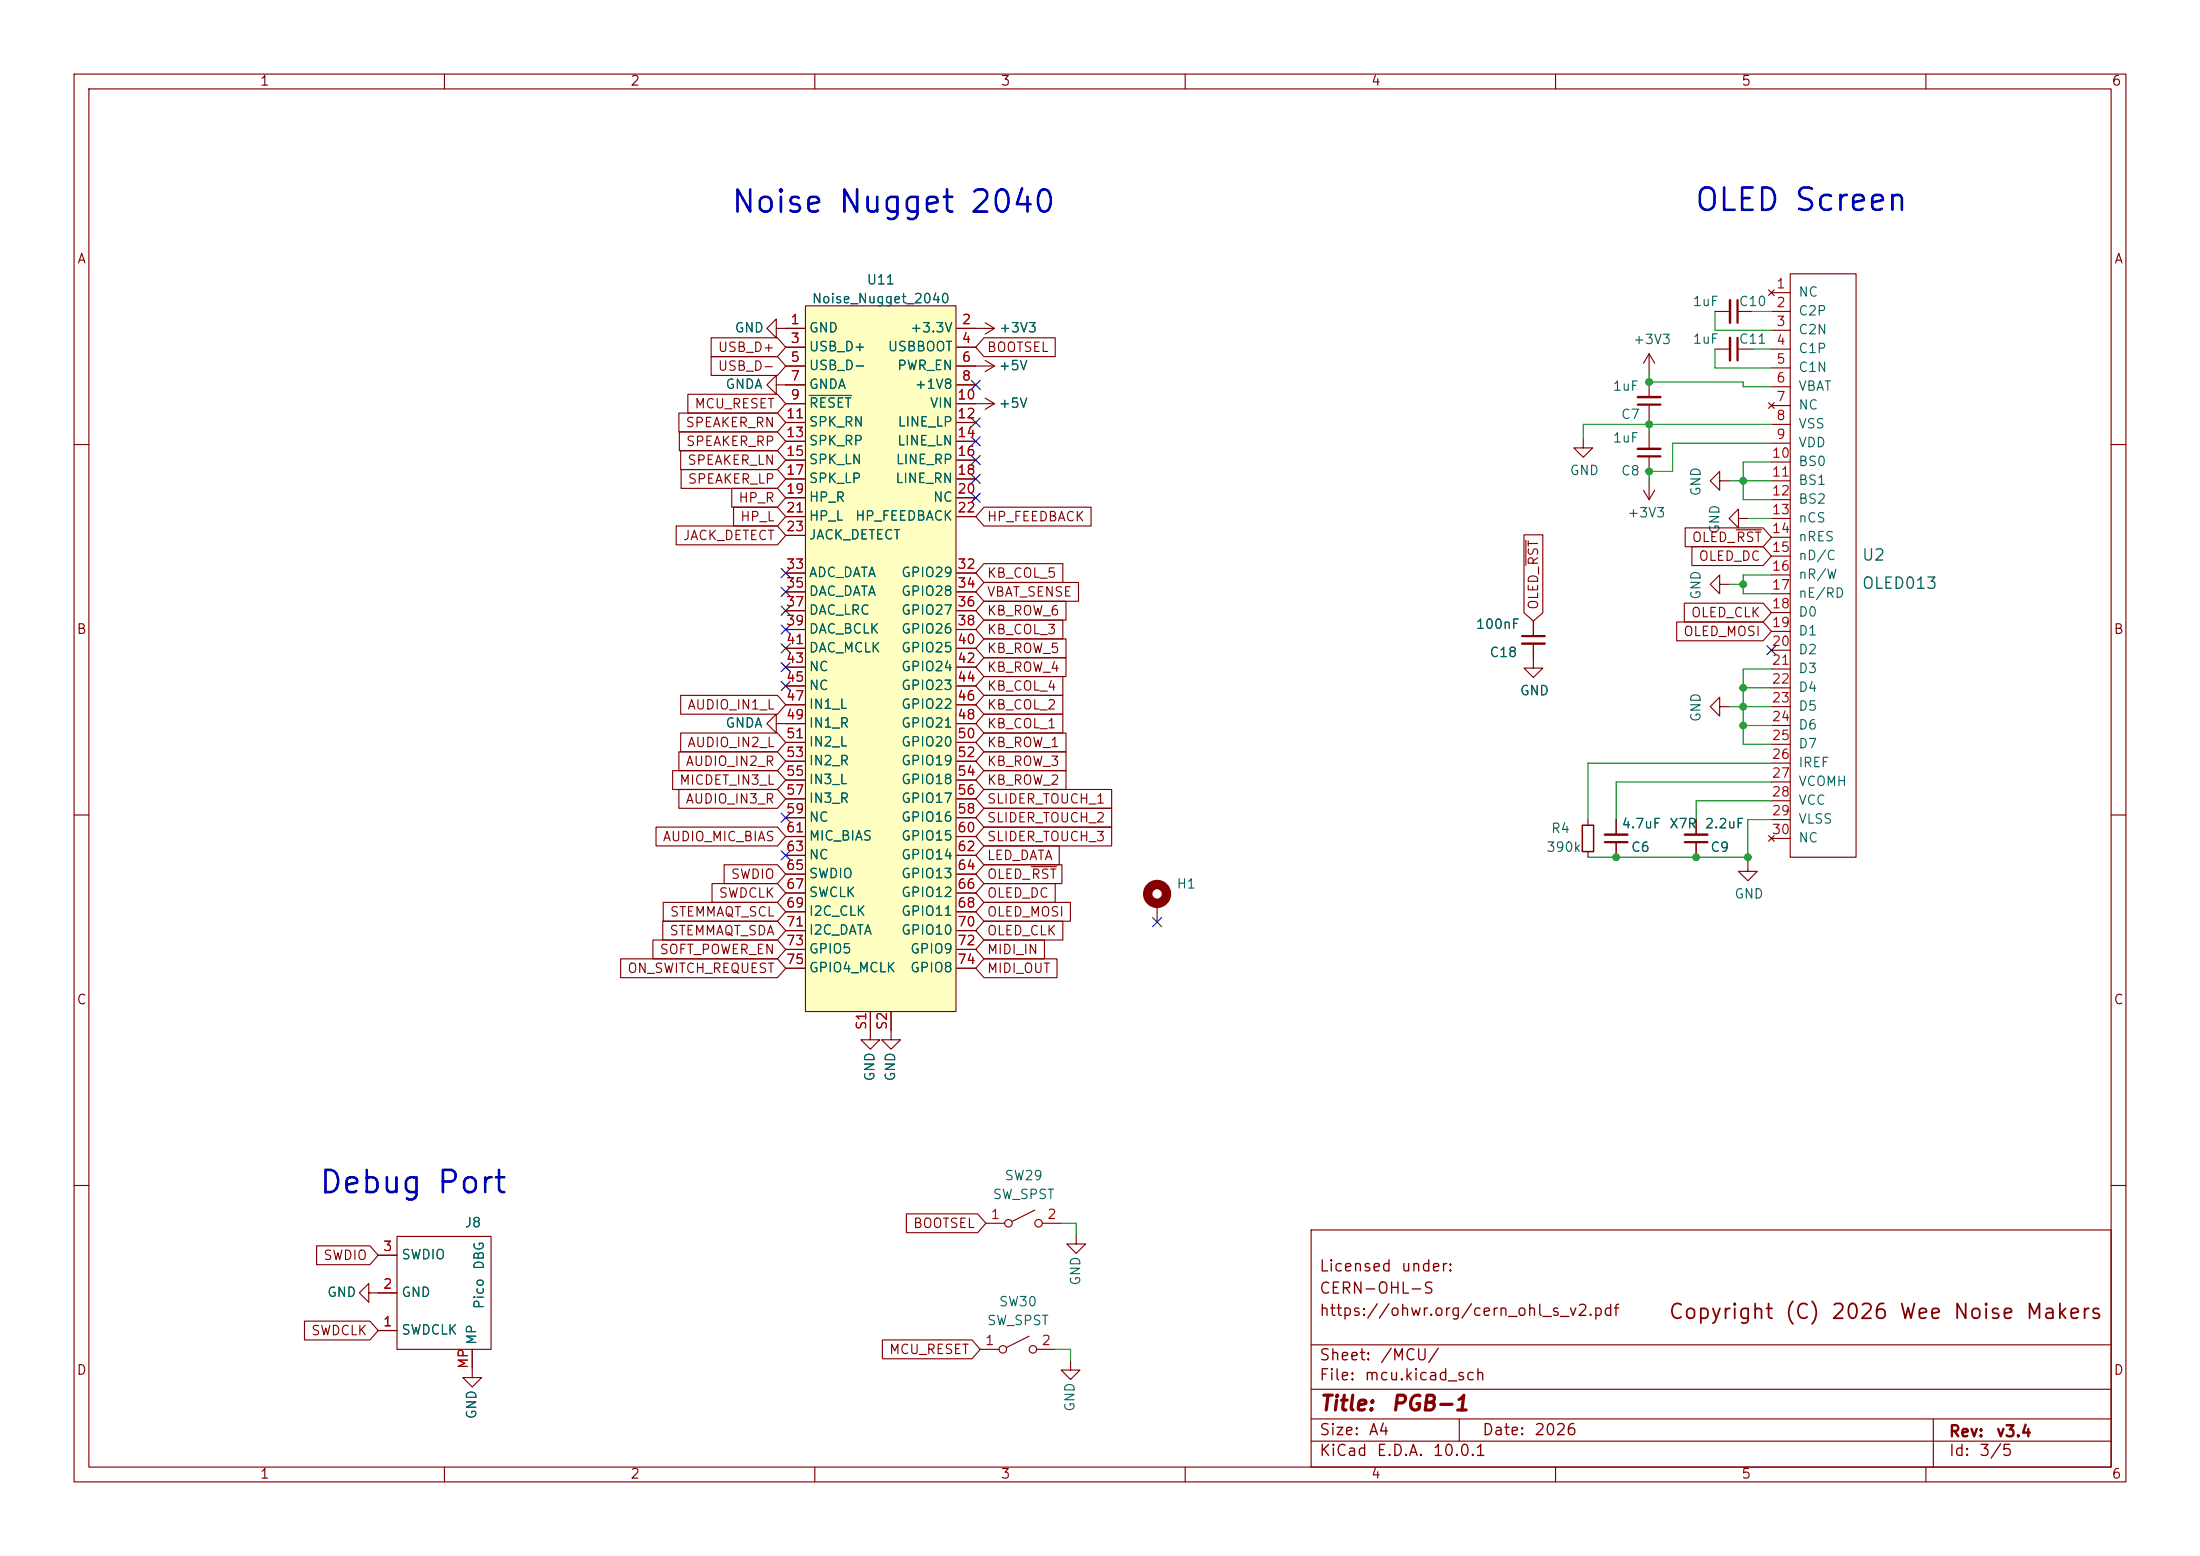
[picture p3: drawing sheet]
<svg xmlns="http://www.w3.org/2000/svg" width="297mm" height="210mm" viewBox="0 0 297 210" stroke-linecap="round" stroke-linejoin="round" font-family="sans-serif">
<g fill="none" stroke="#840000" stroke-width=".15">
<path d="M10 10h277v190h-277zM12 12h273v186h-273zM60 10v2M110 10v2M160 10v2M210 10v2M260 10v2M238.8 39.1l.7 .8M239.1 39.5h2.6M239.5 39.1l-.7 .8M241.7 37h8.9v78.7h-8.9zM213.7 59.2v1.3h1.3l-1.3 1.2-1.2-1.2h1.2"/>
<path d="M222.6 47.8l-.7 1.2M222.6 47.8l.8 1.2M222.6 47.8v2.5M222.6 51.6v2M222.6 54.6v2M222.6 58.5v2.1M231.5 47.1h2.1M231.5 42h2.1M234.6 47.1h2M234.6 42h2M238.8 54.4l.7 .7M239.1 47.1h2.6"/>
<path d="M239.1 42h2.6M239.1 44.6h2.6M239.1 49.7h2.6M239.1 52.2h2.6M239.1 54.7h2.6M239.1 57.3h2.6M239.1 59.8h2.6M239.5 54.4l-.7 .7M10 60h2M221.9 66.2l.7 1.2M222.6 61.6v2M222.6 64.9v2.5"/>
<path d="M223.4 66.2l-.8 1.2M232.2 64.9v-1.3l-1.3 1.3 1.3 1.3v-1.3h1.2M232.2 78.9v-1.3l-1.3 1.3 1.3 1.2v-1.2h1.2M234.7 70v-1.3l-1.3 1.3 1.3 1.2v-1.2h1.3M239.1 62.4h2.6M239.1 64.9h2.6M239.1 67.4h2.6M239.1 70h2.6M239.1 72.5h2.6M239.1 75.1h2.6M239.1 77.6h2.6M285 60h2"/>
<path d="M104.8 97.7v1.2l-1.3-1.2 1.3-1.3v1.3h1.3M207 86.9v3.3h1.3l-1.3 1.2-1.3-1.2h1.3M207 83.8v2.1M232.2 95.4v-1.3l-1.3 1.3 1.3 1.2v-1.2h1.2M239.1 80.1h2.6M239.1 82.7h2.6M239.1 85.2h2.6M239.1 87.8h2.6M239.1 90.3h2.6M239.1 92.8h2.6M239.1 95.4h2.6M239.1 97.9h2.6"/>
<path d="M10 110h2M214.4 110.6v.8M214.4 114.9v.8M218.2 110.6v2M218.2 113.7v2M229 110.6v2M229 113.7v2M236 116.3v1.3h1.2l-1.2 1.3-1.3-1.3h1.3M238.8 112.8l.7 .7M239.1 100.5h2.6M239.1 103h2.6M239.1 105.5h2.6"/>
<path d="M239.1 108.1h2.6M239.1 110.6h2.6M239.1 113.2h2.6M239.5 112.8l-.7 .7M285 110h2M117.5 139.1v1.2h1.3l-1.3 1.3-1.3-1.3h1.3M120.3 139.1v1.2h1.3l-1.3 1.3-1.3-1.3h1.3M156.2 121.9v2.6M10 160h2M49.8 174.5v-1.3l-1.3 1.3 1.3 1.3v-1.3h3.8M51.1 179.6h2.5M51.1 169.4h2.5"/>
<path d="M53.6 166.9h12.7v15.2h-12.7zM133.1 165.1h2.5M139.7 163.3l-3 1.5M140.7 165.1h2.6M145.3 166.6v1.3h1.3l-1.3 1.3-1.3-1.3h1.3M177 166h108v32h-108zM285 160h2M60 198v2M63.8 182.1v3.8h1.2l-1.2 1.3-1.3-1.3h1.3M110 198v2M132.3 182.1h2.6M138.9 180.3l-3 1.6"/>
<path d="M140 182.1h2.5M144.5 183.6v1.3h1.3l-1.3 1.3-1.2-1.3h1.2M160 198v2M177 194.5h108M177 191.5h108M177 187.5h108M177 181.5h108M197 191.5v3M210 198v2M260 198v2M261 191.5v6.5"/>
<circle cx="136.1" cy="165.1" r=".51"/>
<circle cx="140.2" cy="165.1" r=".51"/>
<circle cx="135.4" cy="182.1" r=".51"/>
<circle cx="139.4" cy="182.1" r=".51"/>
</g>
<path d="M221.1 54.6h3.1M234.6 40.5v3.1M234.6 45.6v3M221.1 61.6h3.1M205.5 85.9h3M216.7 113.7h3M227.5 113.7h3" fill="none" stroke="#840000" stroke-width=".3"/>
<path d="M221.1 53.6h3.1M233.6 40.5v3.1M233.6 45.6v3M221.1 60.6h3.1M205.5 86.9h3M216.7 112.6h3M227.5 112.6h3" fill="none" stroke="#840000" stroke-width=".33"/>
<path d="M213.6 111.4h1.5v3.5h-1.5z" fill="none" stroke="#840000" stroke-width=".2"/>
<circle cx="156.2" cy="120.6" r="1.27" fill="none" stroke="#840000" stroke-width="1.3"/>
<path d="M108.7 41.3h20.4v95.2h-20.4z" fill="#ffffc2"/>
<g fill="none" stroke="#840000" stroke-width=".15">
<path d="M91.7 55.8h13.3l1.1 1.2-1.1 1.3h-13.3zM91.7 58.3h13.3l1.1 1.3-1.1 1.2h-13.3zM92.9 53.2h12.1l1.1 1.3-1.1 1.3h-12.1zM96 48.1h9l1.1 1.3-1.1 1.3h-9zM96 45.6h9l1.1 1.3-1.1 1.2h-9zM104.8 44.3v-1.2l-1.3 1.2 1.3 1.3v-1.3h3.8M104.8 51.9v-1.2l-1.3 1.2 1.3 1.3v-1.3h3.8M106.1 46.9h2.5M106.1 49.4h2.5M106.1 54.5h2.5M106.1 57h2.5M106.1 59.6h2.5"/>
<path d="M108.7 41.3h20.4v95.2h-20.4zM129.2 44.3h5.1M129.2 46.9h2.5M129.2 49.4h5.1M129.2 51.9h2.5M129.2 54.5h5.1M129.2 57h2.5M129.2 59.6h2.5M132.8 45.6h9.7v2.5h-9.7l-1.1-1.2zM133 53.7l1.3 .8M133 48.6l1.3 .8M133 43.6l1.3 .7"/>
<path d="M134.3 54.5l-1.3 .7M134.3 49.4l-1.3 .8M134.3 44.3l-1.3 .8M91.3 71h13.7l1.1 1.3-1.1 1.2h-13.7zM91.9 60.8h13.1l1.1 1.3-1.1 1.3h-13.1zM92 63.4h13l1.1 1.2-1.1 1.3h-13zM98.8 65.9h6.2l1.1 1.3-1.1 1.3h-6.2zM99 68.5h6l1.1 1.2-1.1 1.3h-6zM106.1 62.1h2.5M106.1 64.6h2.5M106.1 67.2h2.5M106.1 69.7h2.5"/>
<path d="M106.1 72.3h2.5M106.1 77.3h2.5M106.1 79.9h2.5M129.2 62.1h2.5M129.2 64.6h2.5M129.2 67.2h2.5M129.2 69.7h2.5M129.2 77.3h2.5M129.2 79.9h2.5M132.8 78.6h12.8v2.6h-12.8l-1.1-1.3zM132.8 76.1h10.7v2.5h-10.7l-1.1-1.3zM132.8 68.5h14.5v2.5h-14.5l-1.1-1.3z"/>
<path d="M205.7 72.2h2.6v10.5l-1.3 1.1-1.3-1.1zM206 72.9v3.4M227.5 71.2h10.5l1.1 1.3-1.1 1.3h-10.5zM228.4 73.8h9.6l1.1 1.3-1.1 1.2h-9.6zM234.4 71.5h3.4M91.9 98.9h13.1l1.1 1.3-1.1 1.3h-13.1zM91.9 93.9h13.1l1.1 1.2-1.1 1.3h-13.1zM106.1 82.4h2.5M106.1 85h2.5M106.1 87.5h2.5M106.1 90h2.5M106.1 92.6h2.5"/>
<path d="M106.1 95.1h2.5M106.1 97.7h2.5M129.2 82.4h2.5M129.2 85h2.5M129.2 87.5h2.5M129.2 90h2.5M129.2 92.6h2.5M129.2 95.1h2.5M129.2 97.7h2.5M132.8 93.9h10.7v2.5h-10.7l-1.1-1.3zM132.8 81.2h11.1v2.5h-11.1l-1.1-1.3zM132.8 91.3h10.7v2.6h-10.7l-1.1-1.3z"/>
<path d="M132.8 83.7h10.7v2.5h-10.7l-1.1-1.2zM132.8 88.8h11.1v2.5h-11.1l-1.1-1.3zM132.8 98.9h11.1v2.6h-11.1l-1.1-1.3zM132.8 86.2h11.1v2.6h-11.1l-1.1-1.3zM132.8 96.4h10.7v2.5h-10.7l-1.1-1.2zM207 83.8v2.1M207 86.9v2M226.4 83.9h11.6l1.1 1.3-1.1 1.3h-11.6zM227.4 81.4h10.6l1.1 1.3-1.1 1.2h-10.6zM88.6 111.6h16.4l1.1 1.3-1.1 1.3h-16.4zM90.8 104h14.2l1.1 1.3-1.1 1.3h-14.2zM91.7 101.5h13.3l1.1 1.2-1.1 1.3h-13.3z"/>
<path d="M91.7 106.6h13.3l1.1 1.2-1.1 1.3h-13.3zM96.1 119.3h8.9l1.1 1.2-1.1 1.3h-8.9zM97.8 116.7h7.2l1.1 1.3-1.1 1.3h-7.2zM106.1 100.2h2.5M106.1 102.7h2.5M106.1 105.3h2.5M106.1 107.8h2.5M106.1 110.4h2.5M106.1 112.9h2.5M106.1 115.4h2.5M106.1 118h2.5M129.2 100.2h2.5"/>
<path d="M129.2 102.7h2.5M129.2 105.3h2.5M129.2 107.8h2.5M129.2 110.4h2.5M129.2 112.9h2.5M129.2 115.4h2.5M129.2 118h2.5M132.8 106.6h17.3v2.5h-17.3l-1.1-1.3zM132.8 111.6h17.3v2.6h-17.3l-1.1-1.3zM132.8 104h11.1v2.6h-11.1l-1.1-1.3zM132.8 114.2h10.2v2.5h-10.2l-1.1-1.3zM132.8 109.1h17.3v2.5h-17.3l-1.1-1.2z"/>
<path d="M132.8 116.7h10.6v2.6h-10.6l-1.1-1.3zM132.8 101.5h11.1v2.5h-11.1l-1.1-1.3zM132.8 119.3h9.7v2.5h-9.7l-1.1-1.3zM139.2 117h3.4M218.2 110.6v2M218.2 113.7v2M229 110.6v2M229 113.7v2M83.8 129.4h21.2l1.1 1.3-1.1 1.3h-21.2zM88.1 126.9h16.9l1.1 1.2-1.1 1.3h-16.9zM89.5 124.3h15.5l1.1 1.3-1.1 1.3h-15.5zM89.5 121.8h15.5l1.1 1.3-1.1 1.2h-15.5z"/>
<path d="M106.1 120.5h2.5M106.1 123.1h2.5M106.1 125.6h2.5M106.1 128.1h2.5M106.1 130.7h2.5M117.5 136.5v2.6M120.3 136.5v2.6M129.2 120.5h2.5M129.2 123.1h2.5M129.2 125.6h2.5M129.2 128.1h2.5M129.2 130.7h2.5"/>
<path d="M132.8 124.3h10.7v2.6h-10.7l-1.1-1.3zM132.8 121.8h11.7v2.5h-11.7l-1.1-1.2zM132.8 129.4h9.9v2.6h-9.9l-1.1-1.3zM132.8 126.9h8.2v2.5h-8.2l-1.1-1.3zM41.1 178.3h8.8l1.2 1.3-1.2 1.2h-8.8zM42.7 168.1h7.2l1.2 1.3-1.2 1.3h-7.2zM51.1 179.6h2.5M51.1 174.5h2.5M51.1 169.4h2.5M122.4 163.8h9.6l1.1 1.3-1.1 1.3h-9.6zM63.8 182.1v2.6M119.1 180.8h12.1l1.1 1.3-1.1 1.3h-12.1z"/>
</g>
<path d="M109.2 53.4h5.7" fill="none" stroke="#006464" stroke-width=".15"/>
<g fill="none" stroke="#009600" stroke-width=".15">
<path d="M222.6 50.3v1.3h12.7v.6h3.8M222.6 56.6v1.9M231.5 47.1v2.6h7.6M231.5 42v2.6h7.6M236.6 47.1h2.5M236.6 42h2.5M239.1 59.8h-13.3v3.8h-3.2v1.3M239.1 57.3h-25.4v1.9M233.4 64.9h5.7M233.4 78.9h1.9M236 70h3.1M239.1 62.4h-3.8v5h3.8"/>
<path d="M239.1 77.6h-3.8v2.5h3.8M233.4 95.4h5.7M235.3 97.9h3.8M235.3 92.8h3.8M239.1 90.3h-3.8v10.2h3.8M214.4 115.7h21.6M239.1 108.1h-10.1v2.5M239.1 105.5h-20.9v5.1M239.1 103h-24.7v7.6M239.1 110.6h-3.1v5.7M143.3 165.1h2v1.5M142.5 182.1h2v1.5"/>
</g>
<g fill="none" stroke="#000084" stroke-width=".15">
<path d="M131.1 51.3l1.2 1.3M131.1 59l1.2 1.2M131.1 56.4l1.2 1.2M132.3 51.3l-1.2 1.3M132.3 59l-1.2 1.2M132.3 56.4l-1.2 1.2M105.5 79.3l1.2 1.2M105.5 76.7l1.2 1.3M106.7 79.3l-1.2 1.2M106.7 76.7l-1.2 1.3M131.1 66.6l1.2 1.2M131.1 61.5l1.2 1.2"/>
<path d="M131.1 64l1.2 1.3M132.3 66.6l-1.2 1.2M132.3 61.5l-1.2 1.2M132.3 64l-1.2 1.3M105.5 81.8l1.2 1.2M105.5 84.4l1.2 1.2M105.5 86.9l1.2 1.2M105.5 89.4l1.2 1.3M105.5 92l1.2 1.2M106.7 81.8l-1.2 1.2M106.7 84.4l-1.2 1.2M106.7 86.9l-1.2 1.2"/>
<path d="M106.7 89.4l-1.2 1.3M106.7 92l-1.2 1.2M238.5 87.1l1.3 1.3M239.8 87.1l-1.3 1.3M105.5 114.8l1.2 1.3M105.5 109.8l1.2 1.2M106.7 114.8l-1.2 1.3M106.7 109.8l-1.2 1.2M155.6 123.9l1.2 1.2M156.8 123.9l-1.2 1.2"/>
</g>
<g fill="#009600" stroke="#009600" stroke-width=".14">
<circle cx="236" cy="115.7" r=".46"/>
<circle cx="222.6" cy="63.6" r=".46"/>
<circle cx="218.2" cy="115.7" r=".46"/>
<circle cx="235.3" cy="78.9" r=".46"/>
<circle cx="235.3" cy="95.4" r=".46"/>
<circle cx="235.3" cy="97.9" r=".46"/>
<circle cx="235.3" cy="92.8" r=".46"/>
<circle cx="229" cy="115.7" r=".46"/>
<circle cx="222.6" cy="51.6" r=".46"/>
<circle cx="235.3" cy="64.9" r=".46"/>
<circle cx="222.6" cy="57.3" r=".46"/>
</g>
<g font-size="3" fill="#0000c2">
<text x="98.6" y="29.5">Noise Nugget 2040</text>
<text x="228.6" y="29.2">OLED Screen</text>
<text x="42.9" y="161.8">Debug Port</text>
</g>
<g font-size="2" fill="#840000">
<text x="225.1" y="178.5">Copyright (C) 2026 Wee Noise Makers</text>
<text x="178" y="190.9">Title:</text>
<text x="187.7" y="190.9">PGB-1</text>
</g>
<g font-size="1.5" fill="#006464">
<text x="251.3" y="76">U2</text>
<text x="251.3" y="79.9">OLED013</text>
</g>
<g font-size="1.5" fill="#840000">
<text x="178" y="172">Licensed</text>
<text x="189" y="172">under:</text>
<text x="178" y="178">https://ohwr.org/cern_ohl_s_v2.pdf</text>
<text x="178" y="175">CERN-OHL-S</text>
<text x="178" y="184">Sheet:</text>
<text x="186.2" y="184">/MCU/</text>
<text x="178" y="186.7">File:</text>
<text x="184.1" y="186.7">mcu.kicad_sch</text>
<text x="178" y="196.9">KiCad</text>
<text x="178" y="194.1">Size:</text>
<text x="184.7" y="194.1">A4</text>
<text x="185.7" y="196.9">E.D.A.</text>
<text x="193.3" y="196.9">10.0.1</text>
<text x="200" y="194.1">Date:</text>
<text x="207" y="194.1">2026</text>
<text x="263" y="194.3">Rev:</text>
<text x="263" y="196.9">Id:</text>
<text x="267.1" y="196.9">3/5</text>
<text x="269.4" y="194.3">v3.4</text>
</g>
<g font-size="1.3" fill="#840000">
<text x="35" y="11.9">1</text>
<text x="85" y="11.9">2</text>
<text x="135" y="11.9">3</text>
<text x="185" y="11.9">4</text>
<text x="235" y="11.9">5</text>
<text x="285" y="11.9">6</text>
<text x="10.3" y="35.9">A</text>
<text x="285.3" y="35.9">A</text>
<text x="96.8" y="47.8">USB_D+</text>
<text x="133.2" y="47.8">BOOTSEL</text>
<text x="96.8" y="50.4">USB_D-</text>
<text x="92.5" y="58">SPEAKER_RN</text>
<text x="93.7" y="55.4">MCU_RESET</text>
<text x="92.5" y="60.5">SPEAKER_RP</text>
<text x="92.7" y="63.1">SPEAKER_LN</text>
<text x="92.8" y="65.6">SPEAKER_LP</text>
<text x="99.6" y="68.1">HP_R</text>
<text x="99.8" y="70.7">HP_L</text>
<text x="133.2" y="70.7">HP_FEEDBACK</text>
<text x="92.1" y="73.2">JACK_DETECT</text>
<text x="228.3" y="73.5">OLED_RST</text>
<text x="229.2" y="76">OLED_DC</text>
<text x="133.2" y="80.8">VBAT_SENSE</text>
<text x="133.2" y="78.3">KB_COL_5</text>
<text x="133.2" y="83.4">KB_ROW_6</text>
<text x="208" y="82.4" transform="rotate(-90 208 82.4)">OLED_RST</text>
<text x="228.2" y="83.6">OLED_CLK</text>
<text x="10.3" y="85.9">B</text>
<text x="133.2" y="85.9">KB_COL_3</text>
<text x="133.2" y="88.5">KB_ROW_5</text>
<text x="227.2" y="86.2">OLED_MOSI</text>
<text x="285.3" y="85.9">B</text>
<text x="133.2" y="93.5">KB_COL_4</text>
<text x="133.2" y="91">KB_ROW_4</text>
<text x="92.7" y="101.2">AUDIO_IN2_L</text>
<text x="92.7" y="96.1">AUDIO_IN1_L</text>
<text x="133.2" y="96.1">KB_COL_2</text>
<text x="133.2" y="101.2">KB_ROW_1</text>
<text x="133.2" y="98.6">KB_COL_1</text>
<text x="91.6" y="106.2">MICDET_IN3_L</text>
<text x="92.5" y="103.7">AUDIO_IN2_R</text>
<text x="133.2" y="106.2">KB_ROW_2</text>
<text x="133.2" y="103.7">KB_ROW_3</text>
<text x="89.4" y="113.9">AUDIO_MIC_BIAS</text>
<text x="92.5" y="108.8">AUDIO_IN3_R</text>
<text x="133.2" y="108.8">SLIDER_TOUCH_1</text>
<text x="133.2" y="113.9">SLIDER_TOUCH_3</text>
<text x="133.2" y="111.3">SLIDER_TOUCH_2</text>
<text x="98.6" y="118.9">SWDIO</text>
<text x="133.2" y="116.4">LED_DATA</text>
<text x="133.2" y="118.9">OLED_RST</text>
<text x="90.3" y="124">STEMMAQT_SCL</text>
<text x="96.9" y="121.5">SWDCLK</text>
<text x="133.2" y="121.5">OLED_DC</text>
<text x="133.2" y="124">OLED_MOSI</text>
<text x="84.6" y="131.6">ON_SWITCH_REQUEST</text>
<text x="89" y="129.1">SOFT_POWER_EN</text>
<text x="90.3" y="126.6">STEMMAQT_SDA</text>
<text x="133.2" y="126.6">OLED_CLK</text>
<text x="133.2" y="131.6">MIDI_OUT</text>
<text x="133.2" y="129.1">MIDI_IN</text>
<text x="10.3" y="135.9">C</text>
<text x="285.3" y="135.9">C</text>
<text x="123.2" y="166.1">BOOTSEL</text>
<text x="43.6" y="170.4">SWDIO</text>
<text x="10.3" y="185.9">D</text>
<text x="41.9" y="180.5">SWDCLK</text>
<text x="119.9" y="183.1">MCU_RESET</text>
<text x="285.3" y="185.9">D</text>
<text x="35" y="199.9">1</text>
<text x="85" y="199.9">2</text>
<text x="135" y="199.9">3</text>
<text x="185" y="199.9">4</text>
<text x="235" y="199.9">5</text>
<text x="285" y="199.9">6</text>
</g>
<g font-size="1.3" fill="#006464">
<text x="109.5" y="41.2">Noise_Nugget_2040</text>
<text x="116.9" y="38.7">U11</text>
<text x="228.4" y="41.6">1uF</text>
<text x="234.7" y="41.6">C10</text>
<text x="242.7" y="40.4">NC</text>
<text x="99.1" y="45.2">GND</text>
<text x="109.1" y="45.2">GND</text>
<text x="109.1" y="47.7">USB_D+</text>
<text x="119.8" y="47.7">USBBOOT</text>
<text x="122.8" y="45.2">+3.3V</text>
<text x="134.8" y="45.2">+3V3</text>
<text x="220.4" y="46.8">+3V3</text>
<text x="228.4" y="46.7">1uF</text>
<text x="234.7" y="46.7">C11</text>
<text x="242.7" y="42.9">C2P</text>
<text x="242.7" y="45.4">C2N</text>
<text x="242.7" y="48">C1P</text>
<text x="97.9" y="52.8">GNDA</text>
<text x="109.1" y="50.3">USB_D-</text>
<text x="109.1" y="52.8">GNDA</text>
<text x="121" y="50.3">PWR_EN</text>
<text x="123.4" y="52.8">+1V8</text>
<text x="134.7" y="50.3">+5V</text>
<text x="217.6" y="53.1">1uF</text>
<text x="242.7" y="50.5">C1N</text>
<text x="242.7" y="53.1">VBAT</text>
<text x="109.1" y="55.3">RESET</text>
<text x="109.1" y="57.9">SPK_RN</text>
<text x="121.1" y="57.9">LINE_LP</text>
<text x="125.4" y="55.3">VIN</text>
<text x="134.7" y="55.4">+5V</text>
<text x="218.7" y="56.9">C7</text>
<text x="242.7" y="55.6">NC</text>
<text x="242.7" y="58.1">VSS</text>
<text x="109.1" y="60.4">SPK_RP</text>
<text x="109.1" y="63">SPK_LN</text>
<text x="109.1" y="65.5">SPK_LP</text>
<text x="120.8" y="65.5">LINE_RN</text>
<text x="120.9" y="63">LINE_RP</text>
<text x="121" y="60.4">LINE_LN</text>
<text x="211.8" y="64.4">GND</text>
<text x="217.6" y="60">1uF</text>
<text x="218.7" y="64.5">C8</text>
<text x="242.7" y="60.7">VDD</text>
<text x="242.7" y="63.2">BS0</text>
<text x="242.7" y="65.8">BS1</text>
<text x="109.1" y="68">HP_R</text>
<text x="109.1" y="70.6">HP_L</text>
<text x="115.3" y="70.6">HP_FEEDBACK</text>
<text x="125.9" y="68">NC</text>
<text x="219.6" y="70.2">+3V3</text>
<text x="229.9" y="67.1" transform="rotate(-90 229.9 67.1)">GND</text>
<text x="242.7" y="68.3">BS2</text>
<text x="242.7" y="70.8">nCS</text>
<text x="109.1" y="73.1">JACK_DETECT</text>
<text x="232.4" y="72.1" transform="rotate(-90 232.4 72.1)">GND</text>
<text x="242.7" y="73.4">nRES</text>
<text x="242.7" y="75.9">nD/C</text>
<text x="109.1" y="78.2">ADC_DATA</text>
<text x="109.1" y="80.7">DAC_DATA</text>
<text x="109.1" y="83.3">DAC_LRC</text>
<text x="121.6" y="78.2">GPIO29</text>
<text x="121.6" y="80.7">GPIO28</text>
<text x="121.6" y="83.3">GPIO27</text>
<text x="229.9" y="81" transform="rotate(-90 229.9 81)">GND</text>
<text x="242.7" y="78.5">nR/W</text>
<text x="242.7" y="81">nE/RD</text>
<text x="242.7" y="83.5">D0</text>
<text x="109.1" y="85.8">DAC_BCLK</text>
<text x="109.1" y="88.4">DAC_MCLK</text>
<text x="121.6" y="85.8">GPIO26</text>
<text x="121.6" y="88.4">GPIO25</text>
<text x="199.1" y="85.2">100nF</text>
<text x="201" y="89">C18</text>
<text x="242.7" y="86.1">D1</text>
<text x="242.7" y="88.6">D2</text>
<text x="109.1" y="90.9">NC</text>
<text x="109.1" y="93.4">NC</text>
<text x="109.1" y="96">IN1_L</text>
<text x="121.6" y="90.9">GPIO24</text>
<text x="121.6" y="93.4">GPIO23</text>
<text x="121.6" y="96">GPIO22</text>
<text x="205.1" y="94.2">GND</text>
<text x="242.7" y="91.2">D3</text>
<text x="242.7" y="93.7">D4</text>
<text x="97.9" y="98.5">GNDA</text>
<text x="109.1" y="98.5">IN1_R</text>
<text x="109.1" y="101.1">IN2_L</text>
<text x="121.6" y="98.5">GPIO21</text>
<text x="121.6" y="101.1">GPIO20</text>
<text x="229.9" y="97.5" transform="rotate(-90 229.9 97.5)">GND</text>
<text x="242.7" y="96.2">D5</text>
<text x="242.7" y="98.8">D6</text>
<text x="242.7" y="101.3">D7</text>
<text x="109.1" y="103.6">IN2_R</text>
<text x="109.1" y="106.1">IN3_L</text>
<text x="121.6" y="103.6">GPIO19</text>
<text x="121.6" y="106.1">GPIO18</text>
<text x="242.7" y="103.9">IREF</text>
<text x="242.7" y="106.4">VCOMH</text>
<text x="109.1" y="108.7">IN3_R</text>
<text x="109.1" y="111.2">NC</text>
<text x="109.1" y="113.8">MIC_BIAS</text>
<text x="121.6" y="108.7">GPIO17</text>
<text x="121.6" y="111.2">GPIO16</text>
<text x="121.6" y="113.8">GPIO15</text>
<text x="209.3" y="112.8">R4</text>
<text x="218.8" y="112.1">4.7uF</text>
<text x="225.3" y="112.1">X7R</text>
<text x="230.1" y="112.1">2.2uF</text>
<text x="242.7" y="108.9">VCC</text>
<text x="242.7" y="111.5">VLSS</text>
<text x="109.1" y="116.3">NC</text>
<text x="109.1" y="118.8">SWDIO</text>
<text x="121.6" y="116.3">GPIO14</text>
<text x="121.6" y="118.8">GPIO13</text>
<text x="208.7" y="115.3">390k</text>
<text x="220.1" y="115.3">C6</text>
<text x="230.8" y="115.3">C9</text>
<text x="242.7" y="114">NC</text>
<text x="109.1" y="121.4">SWCLK</text>
<text x="109.1" y="123.9">I2C_CLK</text>
<text x="121.6" y="121.4">GPIO12</text>
<text x="121.6" y="123.9">GPIO11</text>
<text x="158.8" y="120.2">H1</text>
<text x="234.1" y="121.6">GND</text>
<text x="109.1" y="126.5">I2C_DATA</text>
<text x="109.1" y="129">GPIO5</text>
<text x="109.1" y="131.5">GPIO4_MCLK</text>
<text x="121.6" y="126.5">GPIO10</text>
<text x="122.8" y="129">GPIO9</text>
<text x="122.8" y="131.5">GPIO8</text>
<text x="118.4" y="146" transform="rotate(-90 118.4 146)">GND</text>
<text x="121.2" y="146" transform="rotate(-90 121.2 146)">GND</text>
<text x="135.5" y="159.6">SW29</text>
<text x="62.6" y="166">J8</text>
<text x="133.9" y="162.2">SW_SPST</text>
<text x="54.1" y="170.3">SWDIO</text>
<text x="65.6" y="171.5" transform="rotate(-90 65.6 171.5)">DBG</text>
<text x="146.2" y="173.6" transform="rotate(-90 146.2 173.6)">GND</text>
<text x="44.1" y="175.4">GND</text>
<text x="54.1" y="175.4">GND</text>
<text x="65.6" y="176.8" transform="rotate(-90 65.6 176.8)">Pico</text>
<text x="133.2" y="179.2">SW_SPST</text>
<text x="134.8" y="176.6">SW30</text>
<text x="54.1" y="180.4">SWDCLK</text>
<text x="64.6" y="181.6" transform="rotate(-90 64.6 181.6)">MP</text>
<text x="64.6" y="191.6" transform="rotate(-90 64.6 191.6)">GND</text>
<text x="145.4" y="190.6" transform="rotate(-90 145.4 190.6)">GND</text>
</g>
<g font-size="1.3" fill="#a90000">
<text x="239.7" y="39.2">1</text>
<text x="239.7" y="41.8">2</text>
<text x="106.6" y="44.1">1</text>
<text x="106.6" y="46.6">3</text>
<text x="129.7" y="44.1">2</text>
<text x="129.7" y="46.6">4</text>
<text x="239.7" y="44.3">3</text>
<text x="239.7" y="46.9">4</text>
<text x="106.6" y="49.1">5</text>
<text x="106.6" y="51.7">7</text>
<text x="129.7" y="49.1">6</text>
<text x="129.7" y="51.7">8</text>
<text x="239.7" y="49.4">5</text>
<text x="239.7" y="51.9">6</text>
<text x="106" y="56.8">11</text>
<text x="106" y="59.3">13</text>
<text x="106.6" y="54.2">9</text>
<text x="129.1" y="54.2">10</text>
<text x="129.1" y="56.8">12</text>
<text x="129.1" y="59.3">14</text>
<text x="239.7" y="54.5">7</text>
<text x="239.7" y="57">8</text>
<text x="239.7" y="59.6">9</text>
<text x="106" y="61.8">15</text>
<text x="106" y="64.4">17</text>
<text x="129.1" y="61.8">16</text>
<text x="129.1" y="64.4">18</text>
<text x="239.1" y="62.1">10</text>
<text x="239.1" y="64.6">11</text>
<text x="106" y="66.9">19</text>
<text x="106" y="69.5">21</text>
<text x="129.1" y="66.9">20</text>
<text x="129.1" y="69.5">22</text>
<text x="239.1" y="67.2">12</text>
<text x="239.1" y="69.7">13</text>
<text x="106" y="72">23</text>
<text x="106" y="77.1">33</text>
<text x="129.1" y="77.1">32</text>
<text x="239.1" y="72.3">14</text>
<text x="239.1" y="74.8">15</text>
<text x="239.1" y="77.3">16</text>
<text x="106" y="79.6">35</text>
<text x="106" y="82.2">37</text>
<text x="129.1" y="79.6">34</text>
<text x="129.1" y="82.2">36</text>
<text x="239.1" y="79.9">17</text>
<text x="239.1" y="82.4">18</text>
<text x="106" y="84.7">39</text>
<text x="106" y="87.2">41</text>
<text x="106" y="89.8">43</text>
<text x="129.1" y="84.7">38</text>
<text x="129.1" y="87.2">40</text>
<text x="129.1" y="89.8">42</text>
<text x="239.1" y="85">19</text>
<text x="239.1" y="87.5">20</text>
<text x="106" y="92.3">45</text>
<text x="106" y="94.9">47</text>
<text x="129.1" y="92.3">44</text>
<text x="129.1" y="94.9">46</text>
<text x="239.1" y="90">21</text>
<text x="239.1" y="92.6">22</text>
<text x="239.1" y="95.1">23</text>
<text x="106" y="97.4">49</text>
<text x="106" y="99.9">51</text>
<text x="129.1" y="97.4">48</text>
<text x="129.1" y="99.9">50</text>
<text x="239.1" y="97.7">24</text>
<text x="239.1" y="100.2">25</text>
<text x="106" y="102.5">53</text>
<text x="106" y="105">55</text>
<text x="106" y="107.6">57</text>
<text x="129.1" y="102.5">52</text>
<text x="129.1" y="105">54</text>
<text x="129.1" y="107.6">56</text>
<text x="239.1" y="102.7">26</text>
<text x="239.1" y="105.3">27</text>
<text x="239.1" y="107.8">28</text>
<text x="106" y="110.1">59</text>
<text x="106" y="112.6">61</text>
<text x="129.1" y="110.1">58</text>
<text x="129.1" y="112.6">60</text>
<text x="239.1" y="110.4">29</text>
<text x="239.1" y="112.9">30</text>
<text x="106" y="115.2">63</text>
<text x="106" y="117.7">65</text>
<text x="129.1" y="115.2">62</text>
<text x="129.1" y="117.7">64</text>
<text x="106" y="120.3">67</text>
<text x="106" y="122.8">69</text>
<text x="106" y="125.3">71</text>
<text x="129.1" y="120.3">66</text>
<text x="129.1" y="122.8">68</text>
<text x="129.1" y="125.3">70</text>
<text x="106" y="127.9">73</text>
<text x="106" y="130.4">75</text>
<text x="129.1" y="127.9">72</text>
<text x="129.1" y="130.4">74</text>
<text x="117.2" y="139.1" transform="rotate(-90 117.2 139.1)">S1</text>
<text x="120" y="139.1" transform="rotate(-90 120 139.1)">S2</text>
<text x="133.7" y="164.8">1</text>
<text x="141.3" y="164.8">2</text>
<text x="51.6" y="169.2">3</text>
<text x="51.6" y="179.3">1</text>
<text x="51.6" y="174.2">2</text>
<text x="63.5" y="184.9" transform="rotate(-90 63.5 184.9)">MP</text>
<text x="132.9" y="181.9">1</text>
<text x="140.5" y="181.9">2</text>
</g>
</svg>
